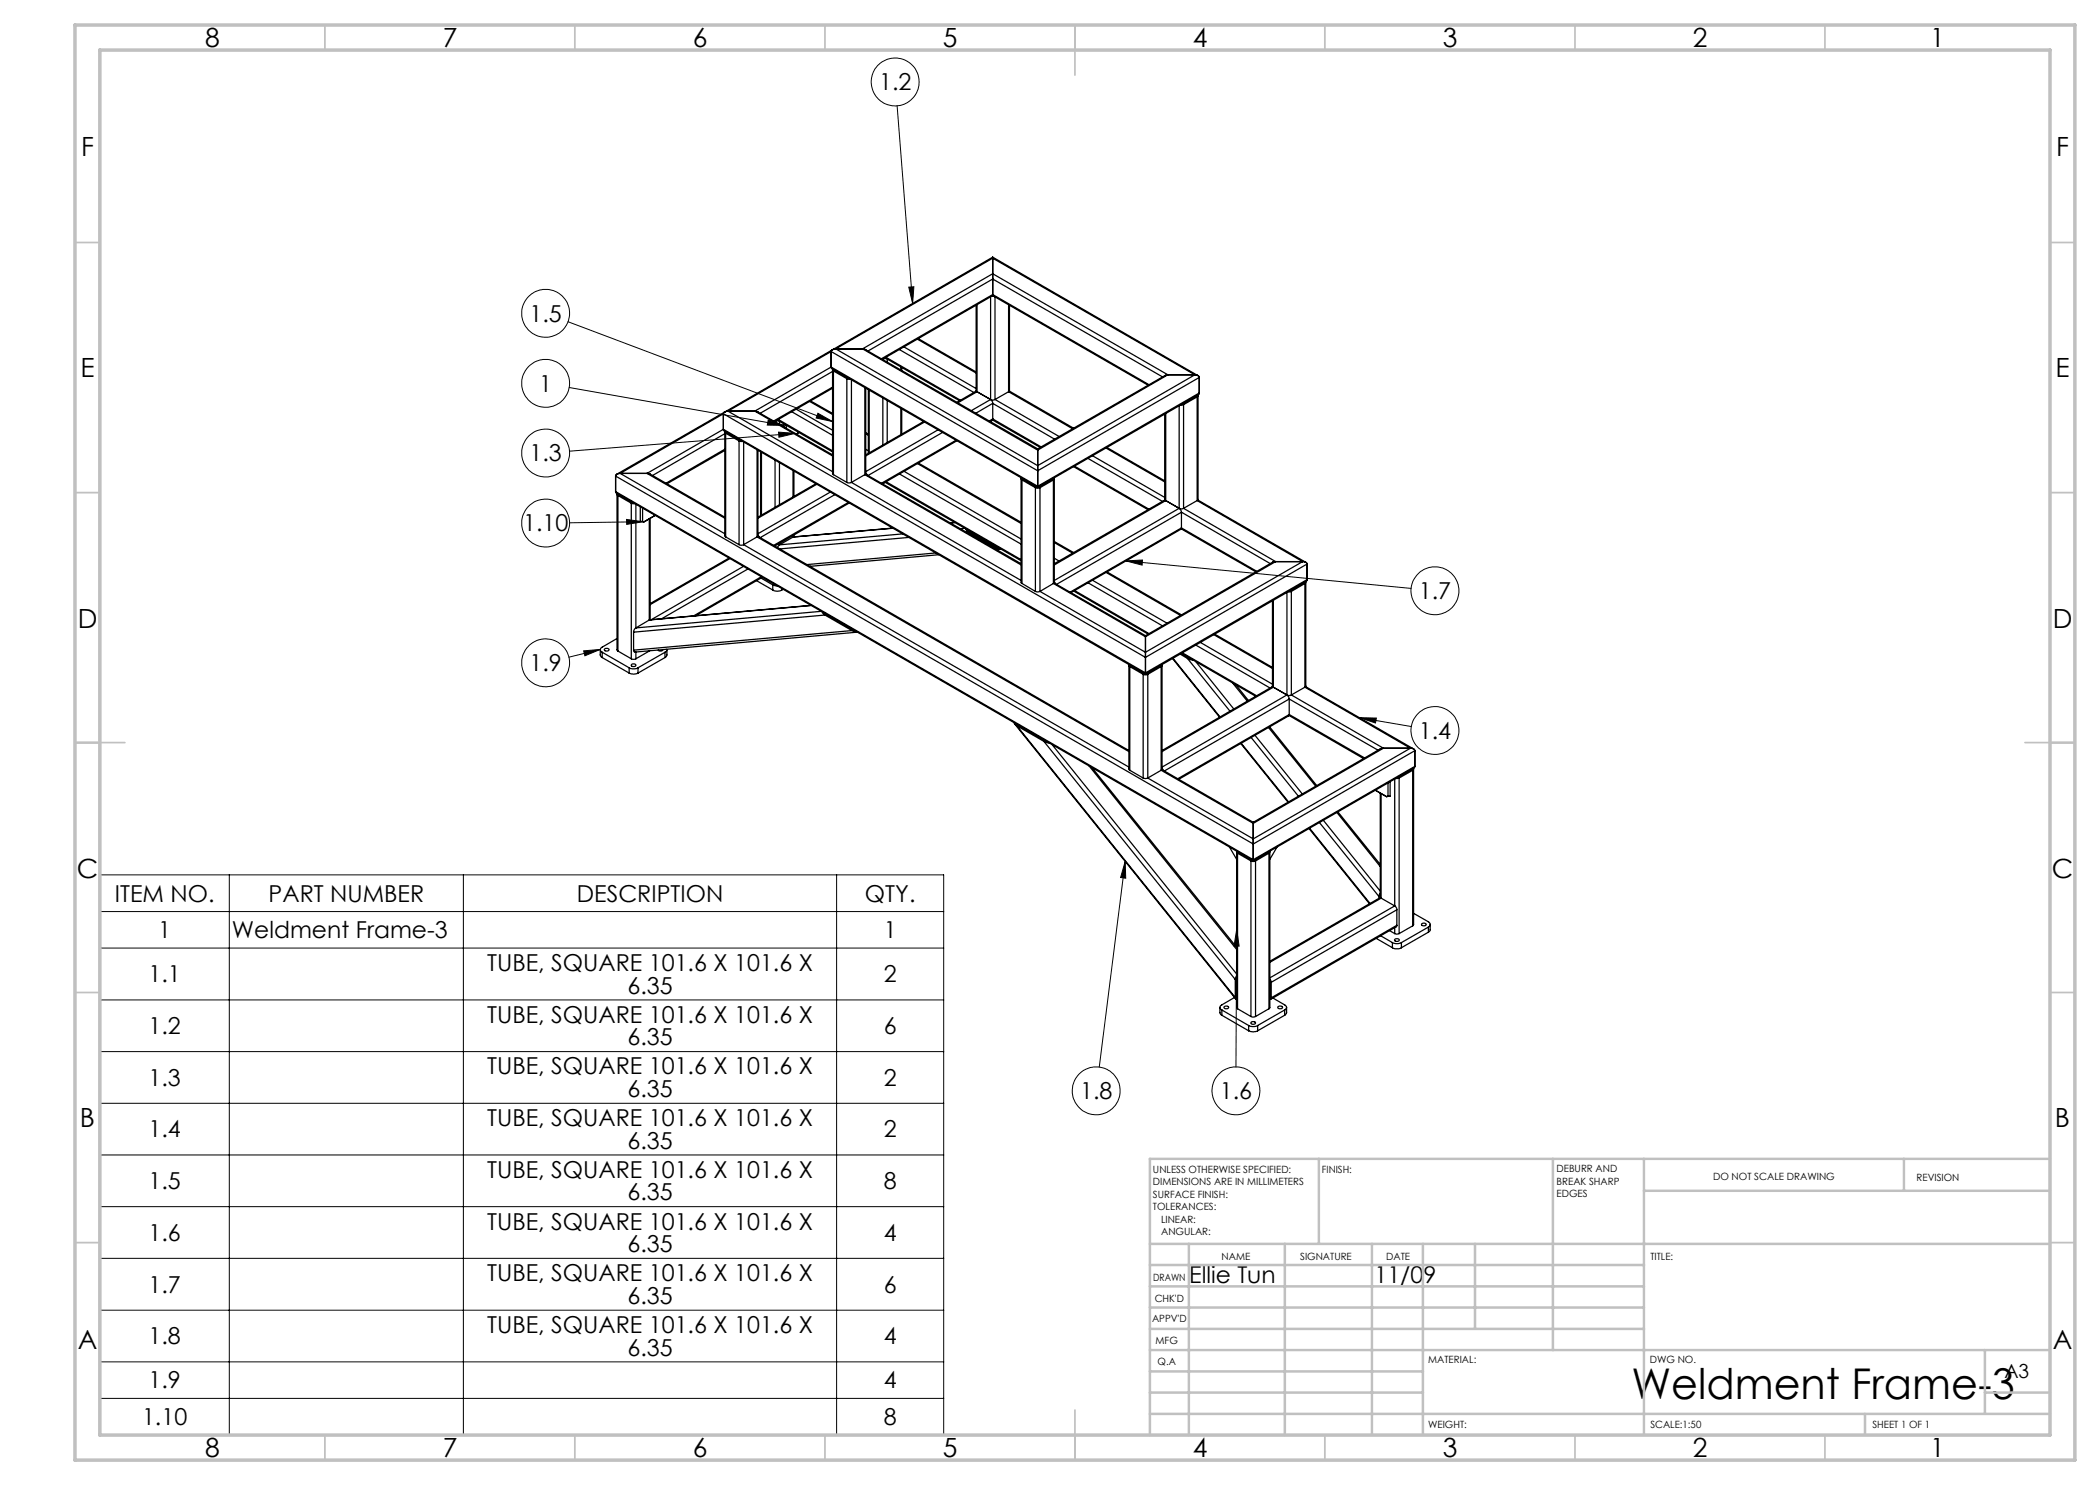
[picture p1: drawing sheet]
<svg xmlns="http://www.w3.org/2000/svg" width="420mm" height="297mm" viewBox="0 0 420 297" stroke-linecap="round" stroke-linejoin="round" font-family="sans-serif">
<g fill="none" stroke="#000" stroke-width=".25">
<path d="M198.1 59.4v20.5M198.3 59.3h.5M198.5 54.7v1.1M198.5 51.4v.2M198.5 58.9v.2M198.5 59.1l-22 12.8 .5-.3M198.5 51.4l-32 18.6M198.5 51.4l41.1 23.7M198.5 59.1l31.1 17.9M198.5 51.6v3.1M198.5 55.8v3.1M198.5 51.6l-31.4 18.2"/>
<path d="M198.5 54.7l-26 15.1M198.5 54.7l35.1 20.3M198.5 51.6l40.5 23.4M198.5 55.8l-24.9 14.4M198.5 58.9l-22.2 12.9M198.5 55.8l34 19.6M198.5 58.9l31.3 18M199 59.4v20.5M166.2 73.4l.2 .4 41.1 23.7M166.2 70.3l41.3 23.9M166.2 73.4l41.3 23.9M166.2 70.3v3.1"/>
<path d="M166.2 70.3l-20.6 11.9M166.2 73.4l-15.2 8.8M166.4 70l-21.4 12.4M166.5 73.9v20.9l.2 .1M166.5 77.6l-11.6 6.7 .6-.3M166.5 74.3l-14.5 8.4M166.5 77.4l-11.8 6.8M166.5 73.8v.2l.2 .2M166.7 74.2l2.7 1.5M166.7 74.2v20.7M166.8 74l.1 .1M166.9 74.1l2.7 1.5"/>
<path d="M166.9 74v.1M167.1 69.8l-.7 .2-.2 .3M167.1 69.8l40.4 23.3M167.1 69.8h5.4M169.4 75.7l.6 .1M169.4 75.7v20.8M169.6 75.6l.2 .1M169.6 75.6h.1M170.3 76v20.5M172.5 69.8l.6 .1 34.4 19.9M172.5 69.8l35 20.2M173 77.5v17.4"/>
<path d="M173.1 77.6v17.2l-.1 .1M173.7 77.9v12.8M173.8 78v12.6M176.6 71.8v.1M176.6 79.6v9.4M176.8 71.7h.4M177 71.6h.1M177 71.6l14.9 8.5M177.2 71.5l14.9 8.5M177.4 71.8v.6M179.9 69.9l14.9 8.6M180.2 73.4v.6"/>
<path d="M180.3 73.5v.6M180.8 69.4l14.4 8.3M183.5 67.8l11.7 6.8M183.7 67.7l11.5 6.7M195.2 61v17.1l.2 .2M195.4 78.3h-.3l-3.7 2.2M195.4 78.3l2.7 1.6M195.4 78.3l-3.8 2.3M195.4 60.9v17.4M198.1 79.9l.3 .3 .1 .5M198.1 79.9l.3 .1 .6-.1M198.1 79.9l-3.8 2.2"/>
<path d="M199 79.9l12.8 7.4M201.7 78.3l-2.7 1.6M201.7 60.9v17.4M201.7 78.3l12.8 7.5M201.9 78.2l12.8 7.5M201.9 61v17.1l-.2 .2M233.6 75l-.7 .1-25.4 14.7M233.6 75l-26.1 15M233.6 75h5.4M239 75l.6 .1 .3 .4M239 75l-31.5 18.1M239.2 79.3l-2.7 1.5"/>
<path d="M239.2 79.2v.1M239.3 79.2l-.1 .1M239.4 79.4l-2.7 1.5M239.4 79.4v20.7M239.6 79l-.2 .4M239.6 79.1v20.8l-.2 .2M239.9 78.6l-.3 .4-32.1 18.5M239.9 75.5l-32.4 18.7M239.9 75.5v3.1M239.9 78.6l-32.4 18.7M123.1 98.3l.2 .4 127.3 73.5M123.1 95.2v3.1"/>
<path d="M123.1 95.2l127.5 73.6M123.1 98.3l127.5 73.6M123.4 98.8v31.2l.2 .2M123.4 98.7v.2l.2 .2M123.6 99.1l2.7 1.5M123.6 99.1v31.1M123.7 98.9l.1 .1M123.8 99l2.7 1.5M123.8 98.9v.1M124 94.7l-.7 .2-.2 .3M124 94.7h5.4M124 94.7l21 12"/>
<path d="M129.4 94.7l.6 .1 15 8.6M129.4 94.7l15.6 8.9M144.7 85.9l.2 .3 84.2 48.6M144.7 82.8l84.4 48.7M144.7 85.9l84.4 48.7M144.7 82.8v3.1M144.7 85.9l-15.3 8.8M144.7 82.8l-20.7 11.9M144.9 82.4l-21.5 12.4M145 86.4v20.8l.1 .2M145 90.1l-11.6 6.7M145 86.7l-14.5 8.4"/>
<path d="M145 89.8l-11.8 6.9M145 86.3v.2l.1 .1M145.1 86.6l2.7 1.6M145.1 86.6v20.8M145.3 86.4v.1M145.3 86.5l2.8 1.6M145.3 86.5h.1M145.6 82.2l-.7 .2-.2 .4M145.6 82.2h5.4M145.6 82.2l20.9 12.1M147.8 88.2l.7 .1M147.8 88.2v20.7"/>
<path d="M148.1 88.1h.1M148.1 88v.1M148.7 88.4v20.5M151 82.2l.6 .2 14.9 8.6M151 82.2l15.5 9M151.4 90v17.4M151.6 90.1v17.1l-.2 .2M152.1 90.4v12.7M152.3 90.5v12.5M155 84.3h.1M155 92v9.5M155.2 84.1h.5"/>
<path d="M155.5 84h.1M155.5 84l11 6.4M155.6 83.9l10.9 6.3M155.9 84.3v.6M155.9 92.6v8.4M156.8 84.8v.6M157.2 85.1v.6M158.3 82.3l8.2 4.8M158.6 94.1v5.3M158.8 94.2v5.1M159.2 81.8l7.3 4.2M159.8 86.5l-.6 .3"/>
<path d="M161.9 80.3l4.6 2.6M162.1 80.2l4.4 2.5M163.2 96.8l-11.6 6.6M163.3 96.9l-11.7 6.7M166.1 98.4l-14.5 8.3M166.7 94.9l2.7 1.6M166.9 99l-14.9 8.5M169.4 96.5l.3 .1 .6-.1M170.3 96.5l33.9 19.6M173 94.9l-2.7 1.6M173 94.9l31.2 18.1M173.1 94.8l31.1 17.9"/>
<path d="M173.1 94.6l.3 .4M173.1 86.5l.6 .4M173.1 89.8l.6 .4M173.1 86.7l.6 .4M173.1 90.9h.1M176.9 96.5h.1M177 96.4l27.2 15.7M177.2 96.3l27 15.6M177.4 80.1v8.4M179.9 94.8l24.3 14M180.2 81.7v5.3M180.3 81.8v5.1"/>
<path d="M180.8 94.3l23.4 13.5M183.5 92.7l20.7 12M183.7 92.6l20.5 11.9M184.7 84.3l-11.6 6.7M184.9 84.4l-11.8 6.8M187.6 86l-14.5 8.3M188.5 86.5l-14.9 8.6M191.2 88l-14.9 8.7M191.4 88.2l-14.9 8.6 .4-.3M198.5 84l9.6 5.5M198.5 83.8v.2l-.5 .3M198.5 80.7v3.1"/>
<path d="M198.5 80.7l-3.3 2M198.5 83.8l-.7 .4M198.5 80.7l12.4 7.1M198.5 83.8l9.7 5.6M204.2 95.7v20.9l.2 .1M204.3 95.6l-.1 .2 .2 .2M204.4 96l2.7 1.5M204.4 96v20.7M204.5 95.7l.1 .1M204.6 95.8l2.7 1.6M204.6 95.8h.1M207.1 97.5l.4 .1 .5-.1"/>
<path d="M207.1 97.5v20.8M207.3 97.4h.2M207.3 97.4h.1M207.5 93.1v1.1M207.5 97.3v.2M207.5 89.8v.2M207.5 90v3.1M207.5 94.2v3.1M207.8 97.4h-.2M207.8 97.4h.1M208 97.5v20.8M210.5 95.8l-2.7 1.6"/>
<path d="M210.5 95.8h.1M210.5 95.7v.1M210.7 96l-2.7 1.5M210.7 96v20.7M210.8 95.6l.1 .2-.2 .2M210.9 95.7v20.9l-.2 .1M214.7 93.3l14.9 8.6M214.9 93.2l14.9 8.6M217.6 91.7l14.9 8.6M218.5 91.2l14.4 8.3M221.2 89.6l11.7 6.8M221.4 89.5l11.5 6.7"/>
<path d="M232.9 82.8v17.1l.3 .2M233.2 82.7v17.4M235.8 81.1v20.6M236.5 80.8l-.2 .1M236.5 80.7v.1M236.7 80.9l-.7 .1M236.7 80.9v20.8M126.3 100.6l.6 .1M126.3 100.6v31.2M126.5 100.5l.1 .1M126.5 100.5h.1M127.2 100.9v24.7"/>
<path d="M128.1 101.4v2.9h.4M128.5 101.6v2.7M128.5 104.3l.2 .1M128.7 104.4l2.3-1.3zM129.9 103.7v20.3M130 103.6v20.4M145.1 107.4l2.7 1.5M145.8 111.6l-15.8 9.1M146 111.7l-16 9.2M147.8 108.9l.3 .1 .6-.1M148.7 113.3l-18.5 10.7M148.7 108.9l77.1 44.5"/>
<path d="M149.6 113.8l-17.3 10M151.3 116.1l3.3 1.9M151.4 107.4l-2.7 1.5M151.4 107.4l74.4 42.9M151.6 107.2l74.2 42.9M151.6 107l.2 .4M152.2 115.6l2.4 1.4M152.3 115.4l-13.6 7.8M152.5 115.5l-13.4 7.7M154.6 117l.9 .2M154.6 118l.8 .2 1-.2M154.6 117v1"/>
<path d="M155 109.1v.2M155.9 109l-.4 .5M155.9 108.7v.3M156.4 117.7v.3M156.6 117.9l-.2 .1M158.6 107.4l-2.7 1.6M158.6 107.1v.3M158.8 107v.4M162.1 113.2v.1M169.7 100.5l-15 8.6M169.8 100.6l-14.9 8.6M178.5 105.6l-19.9 1.8"/>
<path d="M178.6 105.7l-20 1.7M180.5 106.8l-24.6 2.2M181.8 107.5l-25.8 2.3M187.1 110.6l-25.7 2.3M187.8 110.9l-25.8 2.4M190.9 104.5l-.9 .1M191 104.5l-.9 .1M193 105.7l-.9 .1M193.2 105.8l.2 .3 .3 .3M193.7 106.1l5.9 3.4M193.7 106.4l5.4 3.1M193.7 106.4l-.4 .1"/>
<path d="M197.1 108.1h.1M197.7 108.4h.1M199.1 109.5l1.1 .4h-.9M199.1 109.5l-.4 .1M204.4 116.7l2.7 1.6M207.1 118.3l.4 .1 .5-.1M208 118.3l21.1 12.2M210.7 116.7l-2.7 1.6M210.7 116.7l18.4 10.6M210.8 116.6l18.3 10.5M210.9 116.3l.2 .4M210.9 108.3l3.8 2.2"/>
<path d="M210.9 111.7l.9 .5M210.9 108.5l3.6 2.1M210.9 112.7h.1M214.7 118.2l14.9 8.6M214.9 118.1l14.9 8.6M217.6 116.6l14.9 8.6M218.5 116.1l14.9 8.5M221.2 114.5l14.9 8.6M221.4 114.4l14.9 8.6M233.2 100.1h-.4l-21.9 12.6M233.2 100.1l2.6 1.6M233.2 100.1l-22.3 12.9"/>
<path d="M235.8 101.7l.4 .4 .1 .3M235.8 101.7l.3 .1 .6-.1M235.8 101.7l-24.9 14.4M236.2 105.8l15 8.6M236.3 105.6l-.2 .3-21.9 12.6M236.3 102.4v3.2M236.3 102.4l-25 14.5M236.3 105.6l-22.3 12.8M236.3 102.4l17.7 10.3M236.3 105.6l15.1 8.7M236.7 101.7l18.4 10.6M239.4 100.1l-2.7 1.6"/>
<path d="M239.4 100.1l21.1 12.2M239.6 100l21.6 12.5M255.1 112.3l-.6 .2-25.4 14.6M255.1 112.3l-26 15M255.1 112.3h5.4M257.4 118.5v20.5M258.1 118.1l-.2 .1M258.1 118.1h.1M258.3 118.3l-.7 .1M258.3 118.3v20.7M260.5 112.3l.6 .1 .3 .4M260.5 112.3l-31.4 18.2"/>
<path d="M260.7 116.6l-2.6 1.5M260.7 116.6h.1M260.8 116.5l-.1 .1M261 116.7l-2.7 1.6M261 116.7v20.7M261.1 116.3l-.1 .4M261.2 116.4v20.8l-.2 .2M261.2 116.3l-32.1 18.5M261.4 115.9l-.2 .4M261.4 112.8l-32.3 18.7M261.4 112.8v3.1M261.4 115.9l-32.3 18.7"/>
<path d="M120.1 129.9v1.1l.3 .5M120.4 130.5l5.4 3.1M120.4 130.5v1M120.4 131.5l5.4 3.1M120.9 129.8a.5 .5 0 0 1 .5-.2 .5 .5 0 0 1 .4 .4 .47 .47 0 0 1-.5 .3 .47 .47 0 0 1-.4-.5zM123.4 127.7l-3.2 1.9-.1 .4 .3 .5M123.6 130.2l2.7 1.6M125.8 133.6l.7 .2 .7-.1 .4-.1M125.8 134.6l.8 .2 1-.2M125.8 133.6v1M126.3 131.8l.2 .1 .7-.1M126.3 132.9a.43 .43 0 0 1 .5-.2 .43 .43 0 0 1 .3 .5l-.7 .1-.2-.2z"/>
<path d="M126.7 126.4v3.6M127.2 125.6l-.3 .2-.2 .6M127.2 130.4v1.4M127.6 133.6v1M129.9 124l-2.7 1.6M129.9 130.2l-2.7 1.6M129.9 130.2h.1M129.9 130.1v.1M132.6 129.9l-.3 .3h-.5l-.1-.2M133 130.5l-5.4 3.1M133 130.5v1M133 131.5l-5.4 3.1"/>
<path d="M133.3 129.9v.3l-.3 .3M133.4 129.9v1.1l-.4 .5M162.2 121.1l-32.3 2.9M164.2 122.3l-37 3.3M164.5 122.4l.5 .6M165 123l5.4 3.1M165 123l-38.3 3.4M165 122.7l5.9 3.4M168.3 124.7h.1M168.9 125h.1M170.4 126.1l1.1 .3-44.5 4-.2-.1-.1-.3M170.4 126.1l-43.7 3.9"/>
<path d="M225.8 133v20.9l.2 .2M225.8 132.9v.2l.2 .2M226 133.3l2.6 1.6M226 133.3v20.8M226.1 133.1l.1 .1M226.2 133.2l2.7 1.5M226.2 133.1v.1M228.6 134.9l.3 .1 .7-.1M228.6 134.9v20.7M228.9 134.7l.1 .1M228.9 134.7h.1M229.1 130.5v1"/>
<path d="M229.1 134.6v.2M229.1 127.1v.2M229.1 127.3v3.2M229.1 131.5v3.1M229.3 134.7l-.1 .1M229.3 134.7h.1M229.6 134.9v20.7M232 133.2l-2.7 1.5M232 133.1v.1M232.1 133.1l-.1 .1M232.2 133.3l-2.6 1.6M232.2 133.3v20.8"/>
<path d="M232.4 132.9v.2l-.2 .2M232.4 133v20.9l-.2 .2M234.5 131.7l9.4 11.7M234.6 131.7l9.4 11.7M236 130.8l1.5 .9M236.2 130.7l1.8 1M236.3 130.7l14.9 8.6M236.5 130.6l14.9 8.6M237.5 131.7l1.1 .3M237.5 131.7l8.5 10.5M239.1 129l14.9 8.6M239.2 132.4l7.6 9.4"/>
<path d="M240.1 128.5l14.4 8.3M242.7 126.9l11.8 6.8M242.9 126.8l11.6 6.7M246.5 136.6l3 3.7M247.2 136.9l2.5 3.2M254.5 120.2v17l.2 .2M254.7 137.4h-.3l-22 12.7M254.7 137.4l2.7 1.6M254.7 137.4l-22.3 12.9M254.7 120v17.4M257.4 139l.3 .4 .1 .4M257.4 139l.2 .1 .7-.1"/>
<path d="M257.4 139l-25 14.4M257.8 139.8v3.1M257.8 139.8l-24.9 14.4M257.8 139.8l17.8 10.2M258.3 139l18.4 10.6M261 137.4l-2.7 1.6M261 137.4l21.1 12.2M261.1 137.3l21.6 12.5M202.8 144.5l.6 .7M203 144.8l44.2 55M203.4 144.8l5.9 3.5M203.4 145.2l5.4 3.1"/>
<path d="M203.4 145.2l43.7 54.3M203.7 145.1h.1M208.8 148.3l1 .3M208.8 148.3l38.3 47.6M210.4 148.9l36.9 45.9M217.8 153.2l29.5 36.7M218.4 153.5l28.9 36M226 154.1l2.6 1.5M228.6 155.6l.4 .1 .6-.1M229.6 155.6l21 12.2M232.2 154.1l-2.6 1.5M232.2 154.1l18.4 10.6"/>
<path d="M232.4 153.9l18.2 10.6M232.4 153.7l.3 .4M248.1 148.7l9.5 11.7M248.2 148.7l9.5 11.7M250.2 147.5l9.5 11.7M251 147.1l9.5 11.7M253.7 145.5l9.4 11.7M253.9 145.4l9.4 11.7M257.8 143.1l14.9 8.6M257.8 142.9l-.1 .3-21.9 12.7M257.8 142.9l-22.3 12.8M257.8 142.9l15.1 8.7"/>
<path d="M275.1 158l2.3 1.3zM276 158.6v21M276.2 158.7v20.9M276.7 149.6l-.6 .2-25.5 14.7M276.7 149.6h5.4M276.7 149.6l-26.1 15.1M277.6 156.6v2.6M277.6 159.2l-.2 .1M278 156.3v2.9h-.4M278.9 155.8v25.4M279.6 155.5h-.2M279.6 155.4v.1"/>
<path d="M279.8 155.6l-.6 .1M279.8 155.6v31.1M282.1 149.6l.6 .2 .3 .3M282.1 149.6l-31.5 18.2M282.3 153.9l-2.7 1.6M282.3 153.9h.1M282.4 153.8l-.1 .1M282.5 154.1l-2.7 1.5M282.5 154.1v31.1M282.7 153.7l-.2 .4M282.7 153.8v31.1l-.2 .3M282.7 153.6l-32.1 18.6"/>
<path d="M283 153.3l-.3 .3M283 150.1v3.2M283 150.1l-32.4 18.7M283 153.3l-32.4 18.6M245.9 169.4l1.4 2.5M247.3 170.4v31.2l.2 .2M247.4 170.2l-.1 .3 .2 .1M247.5 170.6l2.7 1.6M247.5 170.6v31.2M247.6 170.4l.1 .1M247.7 170.5l2.7 1.5M247.7 170.5h.1"/>
<path d="M250.2 172.2l.3 .1 .6-.1M250.2 172.2v31.1M250.4 172l.2 .1M250.4 172h.1M250.6 167.8v1M250.6 171.9v.3M250.6 164.5v.2M250.6 164.7v3.1M250.6 168.8v3.1M250.9 172l-.2 .1M250.9 172h.1M251.1 172.2v31.1"/>
<path d="M253.6 170.5l-2.7 1.5M253.6 170.5h.1M253.6 170.4v.1M253.8 170.6l-2.7 1.6M253.8 170.6v31.2M253.9 170.2l.1 .3-.2 .1M254 170.4v31.2l-.2 .2M255.4 169.4l-1.4 2.5M261.8 165.7l12.1 15.1M261.9 165.6l12.1 15.1M263.9 164.5l11.9 14.8M264.7 164l11.3 14.2"/>
<path d="M267.4 162.5l8.6 10.8M267.6 162.4l8.4 10.5M275.8 179.3v.4M276 178.6l-.2 .7M276 179v.6M276.2 179.6h-.3l-21.9 12.7M276.2 179.6l2.7 1.6M276.2 179.6l-22.2 12.9M246.9 199.5l-2.7 1.6-.2 .4 .4 .5M247.1 199.5v.2l.2 .2M247.1 195.9v3.6M247.3 199.2v.1"/>
<path d="M247.3 195.2l-.2 .7M247.3 195.6v3.9M254 195.9l.2 .6M254 196.2v.2M254 199.5h.1M254 196.4h.1M254 199.5v.1M254 196.4v3.1M254.2 199.6l-.2 .3M254.2 196.5v3.1M254.6 199.6l2.5 1.5a.49 .49 0 0 1 .2 .5 .49 .49 0 0 1-.4 .4M275.2 187.7l3.3 1.8"/>
<path d="M276.1 187.1l2.4 1.4M277.9 186.1l1 .6M278.5 188.5l.7 .2 1.1-.2M278.5 189.5l.5 .3h.8l.5-.3M278.5 188.5v1M278.9 187.9a.46 .46 0 0 1 .6-.2 .46 .46 0 0 1 .3 .5l-.6 .1-.3-.2zM278.9 181.2l.4 .4 .1 .4M278.9 186.7l.4 .1 .5-.1M278.9 181.2l-24.9 14.4M278.9 185.5v1.2M279.4 185.1l-.1 .2-25.2 14.6M279.4 182l-25.2 14.5"/>
<path d="M279.4 182v3.1M279.4 185.1l-25.2 14.5M280.3 188.5v1M282.5 185.2l-2.7 1.5M282.7 182.7l3.1 1.7 .2 .3v.3l-.3 .4M284.3 184.8a.5 .5 0 0 1 .5-.2 .5 .5 0 0 1 .4 .4 .49 .49 0 0 1-.5 .2 .49 .49 0 0 1-.4-.4zM285.7 185.4l-5.4 3.1M285.7 185.4v1M285.7 186.4l-5.4 3.1M286 184.9v1.2l-.3 .3M244 201.5v1.1l.4 .5M244.4 202l5.3 3.1"/>
<path d="M244.4 202v1.1M244.4 203.1l5.3 3.1M244.8 201.4a.5 .5 0 0 1 .5-.2 .5 .5 0 0 1 .4 .4 .47 .47 0 0 1-.5 .2 .47 .47 0 0 1-.4-.4zM247.5 201.8l2.7 1.5M249.7 205.1l.7 .2h.8l.3-.2M249.7 206.2l.9 .2 .9-.2M249.7 205.1v1.1M250.2 203.3l.3 .1 .6-.1M250.3 204.4l.3-.1a.31 .31 0 0 1 .5 .3 .31 .31 0 0 1-.5 .3l-.4-.2zM251.5 205.1v1.1M253.8 201.8l-2.7 1.5M255.6 201.4a.46 .46 0 0 1 .5-.2 .46 .46 0 0 1 .3 .4l-.6 .2-.2-.3z"/>
<path d="M256.9 202l-5.4 3.1M256.9 202v1.1M256.9 203.1l-5.4 3.1M257.3 201.5v1.1l-.4 .5"/>
</g>
<g fill="none" stroke="#000" stroke-width=".2">
<path d="M179.4 21.2l3.1 39.5M181.8 57.4h1l-.3 3.3zM113.6 64.3l52.9 20M113.8 77.5l43 7.6M153.6 84l3.2 1.1-3.3-.1zM155.7 86.4l3.3 .3-3.2 .8zM159 86.7l-45.1 3.5M163.6 82.7l2.9 1.6-3.3-.7zM125.3 103.9l3.3 .4-3.3 .6zM128.6 104.3l-14.7 .3M225.2 112.2l3.3-.2-.1 1zM225.2 112.2l57 5.5"/>
<path d="M116.7 130.2l3.4-.3-3.1 1.3zM120.1 129.9l-6.3 1.5M271.9 143.5l3.4 .1-.2 1zM271.9 143.5l10.4 1.8M20 175h168.7v112h-168.7zM45.9 175v112M92.7 175v112M167.3 175v112M225 172.3l.1 3.3-1-.1zM225 172.3l-5.1 41.1M20 182.3h168.7M20 189.6h168.7"/>
<path d="M20 200h168.7M247.3 185.9l-.1 27.5M247.3 185.9l.5 3.3h-1zM20 210.3h168.7M20 220.7h168.7M20 231h168.7M20 241.3h168.7M20 251.7h168.7M20 262h168.7M20 272.4h168.7M20 279.7h168.7"/>
<circle cx="179" cy="16.4" r="4.8"/>
<circle cx="109.1" cy="76.7" r="4.8"/>
<circle cx="109.1" cy="62.7" r="4.8"/>
<circle cx="109.1" cy="90.6" r="4.8"/>
<circle cx="109.1" cy="104.6" r="4.8"/>
<circle cx="287" cy="118.1" r="4.8"/>
<circle cx="109.1" cy="132.6" r="4.8"/>
<circle cx="287" cy="146.1" r="4.8"/>
<circle cx="219.2" cy="218.2" r="4.8"/>
<circle cx="247.2" cy="218.2" r="4.8"/>
</g>
<g fill="none" stroke="#c0c0c0" stroke-width=".35">
<path d="M65 5v5M115 5v5M165 5v5M215 5v10M265 5v5M315 5v5M365 5v5M15 48.5h5M410 48.5h5M15 98.5h5M410 98.5h5M15 148.5h10"/>
<path d="M405 148.5h10M15 198.5h5M410 198.5h5M15 248.5h5M410 248.5h5M65 287v5M115 287v5M165 287v5M215 282v10M265 287v5M315 287v5M365 287v5"/>
</g>
<g fill="none" stroke="#c0c0c0" stroke-width=".5">
<path d="M263.8 231.8v17M310.6 231.8v38.2M328.8 231.8v55.2M328.8 238.2h81.2M380.8 231.8v6.4M410 231.8h-180v55.2M230 248.8h180M230 257.3h98.8M230 253h98.8M237.8 248.8v38.2M257 248.8v38.2M274.4 248.8v38.2"/>
<path d="M284.6 248.8v38.2M295 248.8v17M230 265.8h98.8M230 261.5h98.8M230 278.5h54.6M230 274.3h54.6M230 270h180M397 278.5h13M397 270v12.8M230 282.8h180M373 282.8v4.2"/>
</g>
<path d="M15 5h400v287h-400zM20 10h390v277h-390z" fill="none" stroke="#c0c0c0" stroke-width=".7"/>
<path d="M181.8 57.4h1l-.3 3.3zM225.2 112.2l3.3-.2-.1 1zM271.9 143.5l3.4 .1-.2 1zM247.3 185.9l.5 3.3h-1zM225 172.3l.1 3.3-1-.1zM116.7 130.2l3.4-.3-3.1 1.3zM125.3 103.9l3.3 .4-3.3 .6zM155.7 86.4l3.3 .3-3.2 .8zM153.6 84l3.2 1.1-3.3-.1zM163.6 82.7l2.9 1.6-3.3-.7z" fill="#000"/>
<text font-size="8.5" x="326.3" y="279.7">Weldment Frame-3</text>
<g font-size="5.3">
<text x="41" y="9.5">8</text>
<text x="88.5" y="9.5">7</text>
<text x="138.5" y="9.5">6</text>
<text x="188.5" y="9.5">5</text>
<text x="238.5" y="9.5">4</text>
<text x="288.5" y="9.5">3</text>
<text x="338.5" y="9.5">2</text>
<text x="386" y="9.5">1</text>
<text x="16.2" y="31.2">F</text>
<text x="411.2" y="31.2">F</text>
<text x="16.1" y="75.5">E</text>
<text x="411.1" y="75.5">E</text>
<text x="15.5" y="125.5">D</text>
<text x="410.5" y="125.5">D</text>
<text x="15.4" y="175.5">C</text>
<text x="410.4" y="175.5">C</text>
<text x="16" y="225.5">B</text>
<text x="411" y="225.5">B</text>
<text x="15.5" y="269.7">A</text>
<text x="410.5" y="269.7">A</text>
<text x="41" y="291.5">8</text>
<text x="88.5" y="291.5">7</text>
<text x="138.5" y="291.5">6</text>
<text x="188.5" y="291.5">5</text>
<text x="238.5" y="291.5">4</text>
<text x="288.5" y="291.5">3</text>
<text x="338.5" y="291.5">2</text>
<text x="386" y="291.5">1</text>
</g>
<g font-size="4.7">
<text x="175.8" y="18.1">1.2</text>
<text x="105.9" y="64.3">1.5</text>
<text x="107.9" y="78.3">1</text>
<text x="105.9" y="92.3">1.3</text>
<text x="104.6" y="106.3">1.10</text>
<text x="283.8" y="119.8">1.7</text>
<text x="105.9" y="134.2">1.9</text>
<text x="283.8" y="147.8">1.4</text>
<text x="23" y="180.3">ITEM NO.</text>
<text x="53.7" y="180.3">PART NUMBER</text>
<text x="115.4" y="180.3">DESCRIPTION</text>
<text x="173" y="180.3">QTY.</text>
<text x="31.6" y="187.6">1</text>
<text x="46.4" y="187.6">Weldment Frame-3</text>
<text x="176.7" y="187.6">1</text>
<text x="29.7" y="196.5">1.1</text>
<text x="97.4" y="194.2">TUBE, SQUARE 101.6 X 101.6 X</text>
<text x="176.7" y="196.5">2</text>
<text x="125.5" y="198.7">6.35</text>
<text x="29.7" y="206.8">1.2</text>
<text x="97.4" y="204.5">TUBE, SQUARE 101.6 X 101.6 X</text>
<text x="125.5" y="209.1">6.35</text>
<text x="176.7" y="206.8">6</text>
<text x="97.4" y="214.9">TUBE, SQUARE 101.6 X 101.6 X</text>
<text x="29.7" y="217.1">1.3</text>
<text x="125.5" y="219.4">6.35</text>
<text x="176.7" y="217.1">2</text>
<text x="216" y="219.8">1.8</text>
<text x="244" y="219.8">1.6</text>
<text x="29.7" y="227.5">1.4</text>
<text x="97.4" y="225.2">TUBE, SQUARE 101.6 X 101.6 X</text>
<text x="176.7" y="227.5">2</text>
<text x="125.5" y="229.7">6.35</text>
<text x="29.7" y="237.8">1.5</text>
<text x="97.4" y="235.6">TUBE, SQUARE 101.6 X 101.6 X</text>
<text x="176.7" y="237.8">8</text>
<text x="97.4" y="245.9">TUBE, SQUARE 101.6 X 101.6 X</text>
<text x="125.5" y="240.1">6.35</text>
<text x="29.7" y="248.2">1.6</text>
<text x="125.5" y="250.4">6.35</text>
<text x="176.7" y="248.2">4</text>
<text x="97.4" y="256.2">TUBE, SQUARE 101.6 X 101.6 X</text>
<text x="237.8" y="256.5">Ellie Tun</text>
<text x="274.9" y="256.5">11/09</text>
<text x="29.7" y="258.5">1.7</text>
<text x="125.5" y="260.8">6.35</text>
<text x="176.7" y="258.5">6</text>
<text x="29.7" y="268.8">1.8</text>
<text x="97.4" y="266.6">TUBE, SQUARE 101.6 X 101.6 X</text>
<text x="176.7" y="268.8">4</text>
<text x="125.5" y="271.1">6.35</text>
<text x="29.7" y="277.7">1.9</text>
<text x="176.7" y="277.7">4</text>
<text x="28.4" y="285">1.10</text>
<text x="176.7" y="285">8</text>
</g>
<text font-size="3.9" x="400.9" y="275.5">A3</text>
<g font-size="2">
<text x="230.6" y="234.6">UNLESS OTHERWISE SPECIFIED:</text>
<text x="230.6" y="237.1">DIMENSIONS ARE IN MILLIMETERS</text>
<text x="230.6" y="239.6">SURFACE FINISH:</text>
<text x="264.4" y="234.6">FINISH:</text>
<text x="311.3" y="234.5">DEBURR AND</text>
<text x="311.3" y="237">BREAK SHARP</text>
<text x="311.3" y="239.5">EDGES</text>
<text x="342.6" y="236">DO NOT SCALE DRAWING</text>
<text x="383.3" y="236.2">REVISION</text>
<text x="230.6" y="242.1">TOLERANCES:</text>
<text x="232.2" y="244.6">LINEAR:</text>
<text x="232.2" y="247.1">ANGULAR:</text>
<text x="244.3" y="252">NAME</text>
<text x="260" y="251.9">SIGNATURE</text>
<text x="277.2" y="251.9">DATE</text>
<text x="330.1" y="251.9">TITLE:</text>
<text x="230.6" y="256.1">DRAWN</text>
<text x="230.9" y="260.3">CHK'D</text>
<text x="230.4" y="264.4">APPV'D</text>
<text x="231.1" y="268.8">MFG</text>
<text x="231.5" y="273">Q.A</text>
<text x="285.6" y="272.5">MATERIAL:</text>
<text x="330" y="272.5">DWG NO.</text>
<text x="285.6" y="285.5">WEIGHT:</text>
<text x="330.1" y="285.6">SCALE:1:50</text>
<text x="374.5" y="285.6">SHEET 1 OF 1</text>
</g>
</svg>
